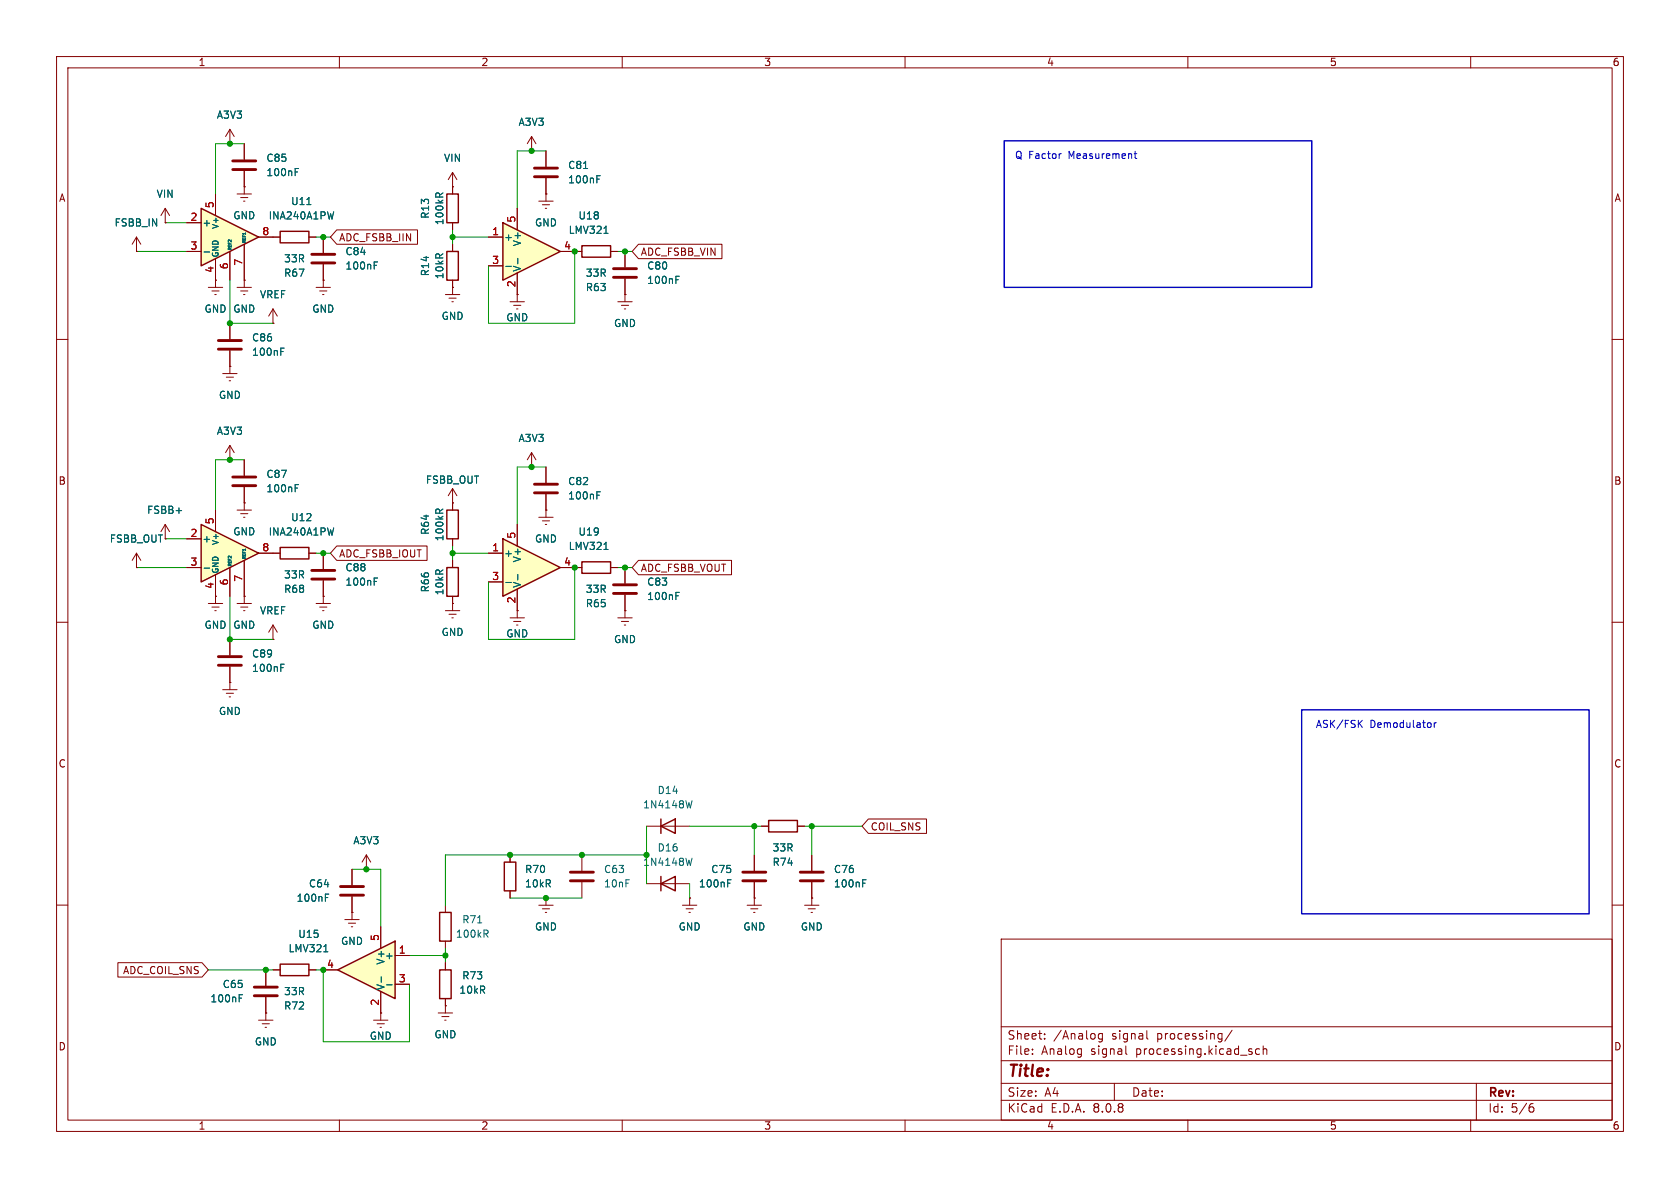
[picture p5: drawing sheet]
<svg xmlns="http://www.w3.org/2000/svg" width="297mm" height="210mm" viewBox="0 0 297 210" stroke-linecap="round" stroke-linejoin="round" font-family="sans-serif">
<g fill="none" stroke="#840000" stroke-width=".18">
<path d="M10 10h277v190h-277zM12 12h273v186h-273zM60 10v2M110 10v2M160 10v2M210 10v2M260 10v2M40.6 25.4h.1M40.6 22.9l-.7 1.2M40.6 22.9v2.5M40.6 22.9l.8 1.2M41.9 34.3h2.5"/>
<path d="M42.5 34.9h1.3M43.1 35.6h.2M43.2 33h.1M43.2 25.4v2.8M43.2 30.2v4.1M40.6 57.2v2.7M41.9 50.8h2.5M42.5 51.4h1.3M43.1 52.1h.2M43.2 49.5h.1M43.2 49.5v1.3M48.3 57.2h.1"/>
<path d="M48.3 54.6l-.8 1.3M48.3 54.6v2.6M48.3 54.6l.7 1.3M48.3 41.9h1.2M54.6 41.9h1.3M55.9 50.8h2.5M56.5 51.4h1.3M57 52.1h.3M57.1 49.5h.1M57.1 49.5v1.3M10 60h2M39.4 66h2.5"/>
<path d="M40 66.7h1.3M40.5 67.3h.3M40.6 64.8h.1M40.6 62v4M285 60h2M41.9 90.2h2.5M42.5 90.8h1.3M43.1 91.4h.2M43.2 88.9h.1M43.2 88.9v1.3M10 110h2M41.9 106.7h2.5"/>
<path d="M42.5 107.3h1.3M43.1 108h.2M43.2 105.4h.1M43.2 105.4v1.3M48.3 113h.1M48.3 110.5v2.5M48.3 110.5l-.8 1.3M48.3 110.5l.7 1.3M285 110h2M39.4 121.9h2.5M40 122.6h1.3M40.5 123.2h.3"/>
<path d="M40.6 120.7h.1M40.6 120.7v1.2M62.2 153.7v2.8M62.2 158.5v2.8M90.2 151.1v1.3M90.2 157.5v1.3M96.5 158.8h.1M96.5 158.8v1.2M10 160h2M47 179.1h.1M47 179.1v1.2M95.2 160h2.6"/>
<path d="M95.9 160.7h1.3M96.4 161.3h.2M177 166h108v32h-108zM285 160h2M45.7 180.3h2.6M46.4 181h1.2M46.9 181.6h.2M60 198v2M110 198v2M160 198v2M177 194.5h108M177 191.5h108"/>
<path d="M177 187.5h108M177 181.5h108M182.5 186.3v.1M182.5 185.5v.1M184.7 183.6v.1M184.7 182.8v.1M194.9 182.7v1.2l-.3 .3-.4-.1M194.9 182.8l-.4-.1-.3 .3v.4l.1 .2h.6M197 191.5v3M199 184.9v1.3l.2 .2M202.7 182.2v1.3l.3 .2M210 198v2"/>
<path d="M217.8 182.1l-1.3 2M222.7 185.5l-.5-.1-.2 .3v.4l.1 .2h.6M223.3 185.5l.2-.1 .4 .1 .1 .9M223.3 184.9v1.5M260 198v2M261 191.5v6.5M270.6 195.7h.4l.2 .3-.1 .5-.5 .1M271 195.1l-.4 .1"/>
</g>
<path d="M41.1 30h4.1M41.1 28.4h4.1M38.6 61.7h4.1M38.6 60.2h4.1M60.2 158.2h4.1M60.2 156.7h4.1" fill="none" stroke="#840000" stroke-width=".51"/>
<path d="M52.2 30.4h.4M52.2 29.8h.6M49.6 62.1h.5M49.6 61.5h.6M57.5 158.7h.4M57.5 158.1h.6" fill="none" stroke="#006464" stroke-width=".18"/>
<path d="M49.5 40.9h5.1v2h-5.1zM89.2 152.4h2v5.1h-2z" fill="none" stroke="#840000" stroke-width=".25"/>
<path d="M88.9 95.3l10.2 5-10.2 5.1z" fill="#ffffc2"/>
<path d="M88.9 95.3l10.2 5-10.2 5.1zM116.8 156.2l2.6-1.3v2.6zM116.8 154.9v2.6" fill="none" stroke="#840000" stroke-width=".25"/>
<path d="M86.4 97.8h2.5M91.4 92.7v3.8M86.4 102.9h2.5M91.4 104.1v3.9M99.1 100.3h2.5M114.3 156.2h7.6" fill="none" stroke="#840000" stroke-width=".18"/>
<path d="M106.8 97.1h.7M89.4 103h1M91.5 101.6v.9M122.3 151.7l-.3 1.3" fill="none" stroke="#006464" stroke-width=".18"/>
<path d="M35.6 36.8l10.1 5.1-10.1 5.1z" fill="#ffffc2"/>
<path d="M35.6 36.8l10.1 5.1-10.1 5.1zM79 100.3h2v5.1h-2zM49.5 170.4h5.1v2.1h-5.1z" fill="none" stroke="#840000" stroke-width=".25"/>
<g fill="none" stroke="#840000" stroke-width=".18">
<path d="M29.2 39.4h.1M29.2 36.8l-.8 1.3M29.2 36.8v2.6M29.2 36.8l.8 1.3M33 39.4h2.6M38.1 34.3v3.8M24.1 44.5h.1M24.1 41.9l-.7 1.3M24.1 41.9v2.6M24.1 41.9l.8 1.3M33 44.5h2.6M36.8 50.8h2.6"/>
<path d="M37.5 51.4h1.2M38 52.1h.2M38.1 49.5h.1M38.1 45.7v5.1M40.6 44.5v5M43.2 43.2v6.3M45.7 41.9h2.6M57.1 41.9v2.8M57.1 46.7v2.8M40.6 78.7v2.6M40.6 78.7l-.7 1.3M40.6 78.7l.8 1.3"/>
<path d="M24.1 97.8v2.5M24.1 97.8l-.7 1.3M24.1 97.8l.8 1.3M29.2 92.7v2.6M29.2 92.7l-.8 1.3M29.2 92.7l.8 1.3M40.6 81.3h.1M43.2 81.3v2.8M43.2 86.1v2.8M80 99.1v1.2M24.1 100.3h.1M40.6 113v2.8"/>
<path d="M40.6 117.9v2.8M78.7 108h2.6M79.4 108.6h1.2M79.9 109.2h.2M80 106.7h.1M80 105.4v2.6M90.2 109.2h2.5M90.8 109.9h1.3M91.3 110.5h.3M91.4 108h.1M91.4 108v1.2M109.2 109.2h2.6"/>
<path d="M109.9 109.9h1.2M110.4 110.5h.2M110.5 108h.1M110.5 108v1.2M64.8 153.7h.1M64.8 151.1l.7 1.3M64.8 151.1v2.6M64.8 151.1l-.8 1.3M102.9 151.1v2.8M102.9 156v2.8M121.9 158.8h.1M121.9 158.8v1.2"/>
<path d="M48.3 171.5h1.2M54.6 171.5h1.3M120.6 160h2.6M121.3 160.7h1.3M121.8 161.3h.2"/>
</g>
<g fill="none" stroke="#006464" stroke-width=".18">
<path d="M54.2 36.2h.8M59 37.4l-.3 1.3M36.1 44.5h1M40.4 42.9v.2h.5M40.4 43.4v.2h.5M40.4 43.9v.2h.5M40.4 42.5v.2M42.9 41.6v.3h.5M42.9 42.1v.2h.5M42.9 42.6v.2h.5M43.4 41.3l-.4 .1M66.2 46.9h.4"/>
<path d="M66.2 46.3h.6M31.1 90.3h1M52.2 86.3h.4M52.2 85.7h.6M49.6 118h.5M49.6 117.4h.6"/>
</g>
<path d="M55.1 46.5h4.1M55.1 45h4.1M41.1 85.9h4.1M41.1 84.3h4.1M38.6 117.6h4.1M38.6 116.1h4.1M100.8 155.7h4.1M100.8 154.2h4.1" fill="none" stroke="#840000" stroke-width=".51"/>
<path d="M35.6 92.7l10.1 5.1-10.1 5.1z" fill="#ffffc2"/>
<path d="M35.6 92.7l10.1 5.1-10.1 5.1zM49.5 96.8h5.1v2h-5.1zM102.9 99.3h5v2h-5zM77.7 161.3h2.1v5.1h-2.1zM77.7 171.5h2.1v5h-2.1z" fill="none" stroke="#840000" stroke-width=".25"/>
<g fill="none" stroke="#840000" stroke-width=".18">
<path d="M33 95.3h2.6M38.1 90.2v3.8M43.2 99.1v6.3M45.7 97.8h3.8M54.6 97.8h1.3M57.1 97.8v2.8M33 100.3h2.6M36.8 106.7h2.6M37.5 107.3h1.2M38 108h.2M38.1 105.4h.1M38.1 101.6v5.1"/>
<path d="M40.6 100.3v5.1M55.9 106.7h2.5M56.5 107.3h1.3M57 108h.3M57.1 105.4h.1M57.1 102.6v4.1M101.6 100.3h1.3M107.9 100.3h1.3M110.5 100.3v2.8M110.5 105.2v2.8M61 162.6h2.5M61.6 163.2h1.3"/>
<path d="M62.1 163.8h.3M62.2 161.3h.1M62.2 161.3v1.3M67.3 179.1h.1M67.3 179.1v1.2M77.5 179.1h2.5M78.1 179.7h1.3M78.7 177.8h.1M78.7 160v1.3M78.7 166.4v1.2M78.7 170.2v1.3M78.7 176.5v2.6"/>
<path d="M66 180.3h2.6M66.7 181h1.2M67.2 181.6h.2M78.6 180.3h.3"/>
</g>
<g fill="none" stroke="#006464" stroke-width=".18">
<path d="M40.4 98.8v.2h.5M40.4 99.2v.3h.5M40.4 99.7v.3h.5M40.4 98.4v.2M42.9 97.5v.2h.5M42.9 98v.2h.5M42.9 98.5v.2h.5M43.4 97.2h-.4M59 93.3l-.3 1.3M36.1 100.4h1M66.2 102.8h.4M66.2 102.2h.6"/>
<path d="M119.5 105.3h.4M119.5 104.7h.6M84.4 163.1h.8M85.9 165.1l.4 .6M86 164.4l.3 .3-.1 .3-.2 .1"/>
</g>
<path d="M55.1 102.4h4.1M55.1 100.8h4.1M108.5 104.9h4M108.5 103.4h4" fill="none" stroke="#840000" stroke-width=".51"/>
<path d="M59.7 171.5l10.1-5.1v10.1z" fill="#ffffc2"/>
<path d="M79 44.5h2v5h-2zM59.7 171.5l10.1-5.1v10.1z" fill="none" stroke="#840000" stroke-width=".25"/>
<g fill="none" stroke="#840000" stroke-width=".18">
<path d="M78.7 52.1h2.6M79.4 52.7h1.2M79.9 53.3h.2M80 50.8h.1M80 43.2v1.3M80 49.5v2.6M90.2 53.3h2.5M90.8 54h1.3M91.3 54.6h.3M91.4 52.1h.1M91.4 52.1v1.2M94 82.6h.1"/>
<path d="M94 80l-.8 1.3M94 80v2.6M94 80l.7 1.3M95.2 91.4h2.6M95.9 92.1h1.3M96.4 92.7h.2M96.5 90.2h.1M96.5 82.6v2.7M96.5 87.4v4M47 171.5v2.7M47 176.3v2.8M57.1 171.5h2.6"/>
<path d="M67.3 163.8v3.8M67.3 175.3v3.8M69.8 168.9h2.6M69.8 174h2.6"/>
</g>
<path d="M105.5 87.5h.4M105.5 86.9h.6M42.3 176.4h.4M42.3 175.8h.6M57.2 168.3h.8M67.4 172.7v.9M68.4 174.1h.9" fill="none" stroke="#006464" stroke-width=".18"/>
<path d="M94.5 87.1h4.1M94.5 85.6h4.1M45 176h4M45 174.5h4" fill="none" stroke="#840000" stroke-width=".51"/>
<path d="M88.9 39.4l10.2 5.1-10.2 5z" fill="#ffffc2"/>
<path d="M79 34.3h2v5.1h-2zM88.9 39.4l10.2 5.1-10.2 5zM102.9 43.4h5v2.1h-5zM79 90.2h2v5.1h-2zM116.8 146.1l2.6-1.3v2.5zM116.8 144.8v2.5M135.9 145h5.1v2.1h-5.1z" fill="none" stroke="#840000" stroke-width=".25"/>
<g fill="none" stroke="#840000" stroke-width=".18">
<path d="M29.2 39.4h.1M33 39.4h2.6M38.1 34.3v3.8M40.6 25.4h.1M43.2 33h.1M43.2 25.4v2.8M43.2 30.2v2.8M80 33h.1M80 30.5v3.8M80 39.4v1.2M80 30.5l-.8 1.3M80 30.5l.8 1.3"/>
<path d="M91.4 36.8v3.8M94 26.7h.1M94 24.1l-.8 1.3M94 24.1v2.6M94 24.1l.7 1.3M95.2 35.6h2.6M95.9 36.2h1.3M96.4 36.8h.2M96.5 34.3h.1M96.5 26.7v2.8M96.5 31.5v4.1M24.1 44.5h.1"/>
<path d="M33 44.5h2.6M38.1 49.5h.1M38.1 45.7v3.8M40.6 44.5v5M40.6 57.2v2.7M43.2 49.5h.1M43.2 43.2v6.3M45.7 41.9h3.8M48.3 57.2h.1M54.6 41.9h1.3M57.1 49.5h.1M57.1 41.9v2.8"/>
<path d="M57.1 46.7v2.8M59.5 40.6h14.3v2.6h-14.3l-1.1-1.3zM80 50.8h.1M80 43.2v1.3M80 49.5v1.3M86.4 41.9h2.5M86.4 47h2.5M91.4 52.1h.1M91.4 48.3v3.8M99.1 44.5h3.8M107.9 44.5h1.3M109.2 53.3h2.6"/>
<path d="M109.9 54h1.2M110.4 54.6h.2M110.5 52.1h.1M110.5 44.5v2.7M110.5 49.3v4M112.9 43.2h14.7v2.5h-14.7l-1.1-1.2zM40.6 64.8h.1M40.6 62v2.8M33 95.3h2.6M38.1 90.2v3.8M40.6 81.3h.1M43.2 88.9h.1"/>
<path d="M43.2 81.3v2.8M43.2 86.1v2.8M43.2 99.1v6.3M45.7 97.8h3.8M54.6 97.8h1.3M57.1 97.8v2.8M59.5 96.5h16v2.6h-16l-1.1-1.3zM80 88.9h.1M80 86.4v3.8M80 95.3v1.2M80 99.1v1.2M80 86.4l-.8 1.2"/>
<path d="M80 86.4l.8 1.2M86.4 97.8h2.5M91.4 92.7v3.8M94 82.6h.1M96.5 90.2h.1M96.5 82.6v2.7M96.5 87.4v2.8M112.9 99.1h16.4v2.5h-16.4l-1.1-1.3zM24.1 100.3h.1M33 100.3h2.6M38.1 105.4h.1M38.1 101.6v3.8"/>
<path d="M40.6 100.3v5.1M40.6 113v2.8M40.6 117.9v2.8M43.2 105.4h.1M48.3 113h.1M57.1 105.4h.1M57.1 102.6v2.8M80 106.7h.1M80 105.4v1.3M86.4 102.9h2.5M91.4 108h.1M91.4 104.1v3.9"/>
<path d="M99.1 100.3h3.8M107.9 100.3h1.3M110.5 108h.1M110.5 100.3v2.8M110.5 105.2v2.8M40.6 120.7h.1M62.2 153.7v2.8M62.2 158.5v2.8M64.8 153.7h.1M90.2 151.1v1.3M90.2 157.5v1.3M96.5 158.8h.1"/>
<path d="M114.3 146.1h7.6M121.9 158.8h.1M133.3 158.8h.1M133.3 151.1v2.8M133.3 156v4M134.6 146.1h1.3M141 146.1h1.2M143.5 158.8h.1M143.5 151.1v2.8M143.5 156v4M153.5 144.8h10.3v2.5h-10.3l-1.1-1.2zM20.8 170.2h14.9l1.1 1.3-1.1 1.2h-14.9z"/>
<path d="M47 179.1h.1M47 171.5v2.7M47 176.3v2.8M48.3 171.5h1.2M54.6 171.5h1.3M57.1 171.5h2.6M62.2 161.3h.1M67.3 179.1h.1M67.3 163.8v3.8M67.3 175.3v3.8M69.8 168.9h2.6M69.8 174h2.6"/>
<path d="M78.7 177.8h.1M78.7 170.2v1.3M78.7 176.5v1.3M132.1 160h2.5M132.7 160.7h1.3M133.2 161.3h.3M142.2 160h2.6M142.9 160.7h1.2M143.4 161.3h.2"/>
</g>
<g fill="none" stroke="#006464" stroke-width=".18">
<path d="M52.2 29.8h.6M52.2 30.4h.4M54.2 36.2h.8M59 37.4l-.3 1.3M77 34.4l.3-.3 .3 .1 .1 .2M78.3 34.1l-.6 .4M103.2 29.8h.7M105.5 31.7h.4M105.5 31.1h.6M36.1 44.5h1M40.4 42.9v.2h.5M40.4 43.4v.2h.5"/>
<path d="M40.4 43.9v.2h.5M40.4 42.5v.2M42.9 41.6v.3h.5M42.9 42.1v.2h.5M42.9 42.6v.2h.5M43.4 41.3l-.4 .1M66.2 46.9h.4M66.2 46.3h.6M89.4 47.1h1M91.5 45.7v.9M106.8 41.3h.7M119.5 49.4h.4"/>
<path d="M119.5 48.8h.6M49.6 62.1h.5M49.6 61.5h.6M31.1 90.3h1M40.4 98.8v.2h.5M40.4 99.2v.3h.5M40.4 98.4v.2M40.4 99.7v.3h.5M42.9 97.5v.2h.5M42.9 98v.2h.5M42.9 98.5v.2h.5M43.4 97.2h-.4"/>
<path d="M52.2 86.3h.4M52.2 85.7h.6M59 93.3l-.3 1.3M77 90.2l.3-.2h.3l.1 .2M78.3 90l-.6 .4M105.5 87.5h.4M105.5 86.9h.6M106.8 97.1h.7M36.1 100.4h1M49.6 118h.5M49.6 117.4h.6M66.2 102.8h.4"/>
<path d="M66.2 102.2h.6M89.4 103h1M91.5 101.6v.9M119.5 105.3h.4M119.5 104.7h.6M57.5 158.7h.4M57.5 158.1h.6M122.3 141.5l-.3 1.3M128.6 156.1h.5M128.6 155.5h.6M152.5 156.1h.4M152.5 155.5h.6"/>
<path d="M42.3 176.4h.4M42.3 175.8h.6M57.2 168.3h.8M67.4 172.7v.9M68.4 174.1h.9"/>
</g>
<path d="M94.5 31.2h4.1M94.5 29.7h4.1M108.5 49h4M108.5 47.5h4M131.3 155.7h4.1M131.3 154.2h4.1M141.5 155.7h4M141.5 154.2h4" fill="none" stroke="#840000" stroke-width=".51"/>
<path d="M187.6 27.2h-.2M200.5 27.2h.5M200.7 26.7v1.1l.3 .2M240.3 127.9l.6 .7M240.9 127.3l-.8 .8M252.9 127.8l.1 .2-.1 .5M253.6 127.8v.8M253.9 127.8l-.3 .2" fill="none" stroke="#0000c2" stroke-width=".18"/>
<path d="M177.5 24.9h54.4v25.9h-54.4zM230.1 125.5h50.8v36h-50.8z" fill="none" stroke="#0000c2" stroke-width=".25"/>
<g fill="none" stroke="#009600" stroke-width=".18">
<path d="M29.2 39.4h3.8M43.2 25.4h-5.1v8.9M96.5 26.7h-5.1v10.1M24.1 44.5h8.9M40.6 49.5v7.7h7.7M55.9 41.9h2.5M80 41.9h6.4M80 40.6v2.6M101.6 44.5v12.7h-15.2v-10.2M109.2 44.5h2.6M29.2 95.3h3.8M43.2 81.3h-5.1v8.9"/>
<path d="M55.9 97.8h2.5M80 97.8h6.4M80 96.5v2.6M96.5 82.6h-5.1v10.1M24.1 100.3h8.9M40.6 105.4v7.6h7.7M101.6 100.3v12.7h-15.2v-10.1M109.2 100.3h2.6M62.2 153.7h5.1v10.1M90.2 158.8h12.7M114.3 151.1h-35.6v8.9M114.3 146.1v10.1"/>
<path d="M121.9 156.2v2.6M121.9 146.1h12.7M133.3 146.1v5M142.2 146.1h10.2M143.5 146.1v5M36.8 171.5h11.5M55.9 171.5h1.2v12.7h15.3v-10.2M72.4 168.9h6.3M78.7 167.6v2.6"/>
</g>
<g fill="#009600" stroke="#009600" stroke-width=".18">
<circle cx="40.6" cy="25.4" r=".46"/>
<circle cx="40.6" cy="57.2" r=".46"/>
<circle cx="40.6" cy="113" r=".46"/>
<circle cx="57.1" cy="41.9" r=".46"/>
<circle cx="40.6" cy="81.3" r=".46"/>
<circle cx="96.5" cy="158.8" r=".46"/>
<circle cx="90.2" cy="151.1" r=".46"/>
<circle cx="101.6" cy="100.3" r=".46"/>
<circle cx="110.5" cy="100.3" r=".46"/>
<circle cx="64.8" cy="153.7" r=".46"/>
<circle cx="102.9" cy="151.1" r=".46"/>
<circle cx="57.1" cy="171.5" r=".46"/>
<circle cx="78.7" cy="168.9" r=".46"/>
<circle cx="47" cy="171.5" r=".46"/>
<circle cx="57.1" cy="97.8" r=".46"/>
<circle cx="94" cy="82.6" r=".46"/>
<circle cx="110.5" cy="44.5" r=".46"/>
<circle cx="101.6" cy="44.5" r=".46"/>
<circle cx="80" cy="97.8" r=".46"/>
<circle cx="94" cy="26.7" r=".46"/>
<circle cx="80" cy="41.9" r=".46"/>
<circle cx="114.3" cy="151.1" r=".46"/>
<circle cx="143.5" cy="146.1" r=".46"/>
<circle cx="133.3" cy="146.1" r=".46"/>
</g>
<text font-size="2.8" fill="#840000" x="178" y="190.9">Title:</text>
<g font-size="2.1" fill="#840000">
<text x="178" y="184">Sheet:</text>
<text x="186.2" y="184">/Analog</text>
<text x="196.6" y="184">signal</text>
<text x="204.7" y="184">processing/</text>
<text x="178" y="186.7">File:</text>
<text x="184.1" y="186.7">Analog</text>
<text x="192.9" y="186.7">signal</text>
<text x="201" y="186.7">processing.kicad_sch</text>
<text x="178" y="196.9">KiCad</text>
<text x="178" y="194.1">Size:</text>
<text x="184.7" y="194.1">A4</text>
<text x="185.7" y="196.9">E.D.A.</text>
<text x="193.3" y="196.9">8.0.8</text>
<text x="200" y="194.1">Date:</text>
<text x="263" y="194.3">Rev:</text>
<text x="263" y="196.9">Id:</text>
<text x="267.1" y="196.9">5/6</text>
</g>
<g font-size="1.8" fill="#840000">
<text x="35" y="11.9">1</text>
<text x="85" y="11.9">2</text>
<text x="135" y="11.9">3</text>
<text x="185" y="11.9">4</text>
<text x="235" y="11.9">5</text>
<text x="285" y="11.9">6</text>
<text x="10.3" y="35.9">A</text>
<text x="285.3" y="35.9">A</text>
<text x="59.8" y="42.9">ADC_FSBB_IIN</text>
<text x="113.2" y="45.4">ADC_FSBB_VIN</text>
<text x="10.3" y="85.9">B</text>
<text x="285.3" y="85.9">B</text>
<text x="59.8" y="98.7">ADC_FSBB_IOUT</text>
<text x="113.2" y="101.3">ADC_FSBB_VOUT</text>
<text x="10.3" y="135.9">C</text>
<text x="285.3" y="135.9">C</text>
<text x="153.8" y="147">COIL_SNS</text>
<text x="21.7" y="172.4">ADC_COIL_SNS</text>
<text x="10.3" y="185.9">D</text>
<text x="285.3" y="185.9">D</text>
<text x="35" y="199.9">1</text>
<text x="85" y="199.9">2</text>
<text x="135" y="199.9">3</text>
<text x="185" y="199.9">4</text>
<text x="235" y="199.9">5</text>
<text x="285" y="199.9">6</text>
</g>
<g font-size="1.8" fill="#006464">
<text x="38.2" y="21.2">A3V3</text>
<text x="91.6" y="22.5">A3V3</text>
<text x="47" y="28.8">C85</text>
<text x="78.4" y="28.8">VIN</text>
<text x="27.6" y="35.2">VIN</text>
<text x="47" y="31.3">100nF</text>
<text x="100.3" y="32.6">100nF</text>
<text x="100.3" y="30.1">C81</text>
<text x="20.2" y="40.2">FSBB_IN</text>
<text x="35.7" y="40.2">+</text>
<text x="41.1" y="39">GND</text>
<text x="47.4" y="39">INA240A1PW</text>
<text x="51.4" y="36.5">U11</text>
<text x="76" y="38.8" transform="rotate(-90 76 38.8)">R13</text>
<text x="78.6" y="39.9" transform="rotate(-90 78.6 39.9)">100kR</text>
<text x="94.5" y="40.2">GND</text>
<text x="100.4" y="41.5">LMV321</text>
<text x="102.2" y="39">U18</text>
<text x="50.1" y="46.6">33R</text>
<text x="61" y="47.9">100nF</text>
<text x="61" y="45.3">C84</text>
<text x="89" y="42.8">+</text>
<text x="92.3" y="43.6" transform="rotate(-90 92.3 43.6)">V+</text>
<text x="114.3" y="47.9">C80</text>
<text x="45.9" y="52.9">VREF</text>
<text x="50.1" y="49.1">R67</text>
<text x="76" y="48.9" transform="rotate(-90 76 48.9)">R14</text>
<text x="78.6" y="49.5" transform="rotate(-90 78.6 49.5)">10kR</text>
<text x="92.3" y="48.1" transform="rotate(-90 92.3 48.1)">V-</text>
<text x="103.5" y="51.7">R63</text>
<text x="103.5" y="49.1">33R</text>
<text x="114.3" y="50.4">100nF</text>
<text x="36.1" y="55.5">GND</text>
<text x="41.1" y="55.5">GND</text>
<text x="55.1" y="55.5">GND</text>
<text x="78" y="56.7">GND</text>
<text x="89.4" y="57">GND</text>
<text x="108.5" y="58">GND</text>
<text x="44.5" y="63.1">100nF</text>
<text x="44.5" y="60.6">C86</text>
<text x="38.6" y="70.7">GND</text>
<text x="38.2" y="77.1">A3V3</text>
<text x="91.6" y="78.3">A3V3</text>
<text x="47" y="87.2">100nF</text>
<text x="47" y="84.7">C87</text>
<text x="75.2" y="85.7">FSBB_OUT</text>
<text x="100.3" y="88.5">100nF</text>
<text x="100.3" y="86">C82</text>
<text x="25.9" y="91">FSBB+</text>
<text x="41.1" y="94.8">GND</text>
<text x="47.4" y="94.9">INA240A1PW</text>
<text x="51.4" y="92.3">U12</text>
<text x="76" y="94.7" transform="rotate(-90 76 94.7)">R64</text>
<text x="78.6" y="95.8" transform="rotate(-90 78.6 95.8)">100kR</text>
<text x="102.2" y="94.9">U19</text>
<text x="19.3" y="96.1">FSBB_OUT</text>
<text x="35.7" y="96.1">+</text>
<text x="61" y="101.2">C88</text>
<text x="89" y="98.7">+</text>
<text x="92.3" y="99.5" transform="rotate(-90 92.3 99.5)">V+</text>
<text x="94.5" y="96.1">GND</text>
<text x="100.4" y="97.4">LMV321</text>
<text x="50.1" y="105">R68</text>
<text x="50.1" y="102.5">33R</text>
<text x="61" y="103.7">100nF</text>
<text x="76" y="104.8" transform="rotate(-90 76 104.8)">R66</text>
<text x="78.6" y="105.3" transform="rotate(-90 78.6 105.3)">10kR</text>
<text x="92.3" y="104" transform="rotate(-90 92.3 104)">V-</text>
<text x="103.5" y="107.5">R65</text>
<text x="103.5" y="105">33R</text>
<text x="114.3" y="106.3">100nF</text>
<text x="114.3" y="103.7">C83</text>
<text x="36.1" y="111.4">GND</text>
<text x="41.1" y="111.4">GND</text>
<text x="45.9" y="108.8">VREF</text>
<text x="55.1" y="111.4">GND</text>
<text x="78" y="112.6">GND</text>
<text x="89.4" y="112.9">GND</text>
<text x="108.5" y="113.9">GND</text>
<text x="44.5" y="119">100nF</text>
<text x="44.5" y="116.4">C89</text>
<text x="38.6" y="126.6">GND</text>
<text x="113.6" y="143.1">1N4148W</text>
<text x="116.2" y="140.6">D14</text>
<text x="62.4" y="149.5">A3V3</text>
<text x="92.7" y="154.5">R70</text>
<text x="106.7" y="154.5">C63</text>
<text x="113.6" y="153.3">1N4148W</text>
<text x="116.2" y="150.7">D16</text>
<text x="125.6" y="154.5">C75</text>
<text x="136.5" y="153.3">R74</text>
<text x="136.5" y="150.7">33R</text>
<text x="147.3" y="154.5">C76</text>
<text x="52.3" y="159.6">100nF</text>
<text x="54.5" y="157.1">C64</text>
<text x="92.7" y="157.1">10kR</text>
<text x="106.7" y="157.1">10nF</text>
<text x="123.5" y="157.1">100nF</text>
<text x="147.3" y="157.1">100nF</text>
<text x="52.6" y="166">U15</text>
<text x="60.2" y="167.2">GND</text>
<text x="80.5" y="166">100kR</text>
<text x="81.6" y="163.4">R71</text>
<text x="94.5" y="164.7">GND</text>
<text x="119.9" y="164.7">GND</text>
<text x="131.3" y="164.7">GND</text>
<text x="141.5" y="164.7">GND</text>
<text x="50.9" y="168.5">LMV321</text>
<text x="67.9" y="169.8">+</text>
<text x="68.2" y="170.6" transform="rotate(-90 68.2 170.6)">V+</text>
<text x="81.6" y="173.3">R73</text>
<text x="37.1" y="177.4">100nF</text>
<text x="39.3" y="174.9">C65</text>
<text x="50.1" y="178.7">R72</text>
<text x="50.1" y="176.1">33R</text>
<text x="68.2" y="175.1" transform="rotate(-90 68.2 175.1)">V-</text>
<text x="81.1" y="175.9">10kR</text>
<text x="45" y="185">GND</text>
<text x="65.3" y="184">GND</text>
<text x="76.7" y="183.7">GND</text>
</g>
<g font-size="1.8" fill="#0000c2">
<text x="179.3" y="28.3">Q Factor</text>
<text x="189" y="28.3">Measurement</text>
<text x="232.5" y="128.9">ASK/FSK</text>
<text x="242.2" y="128.9">Demodulator</text>
</g>
<g font-size="1.8" fill="#a90000">
<text x="33.6" y="39.1">2</text>
<text x="37.8" y="36.9" transform="rotate(-90 37.8 36.9)">5</text>
<text x="46.3" y="41.7">8</text>
<text x="86.9" y="41.7">1</text>
<text x="91.2" y="39.4" transform="rotate(-90 91.2 39.4)">5</text>
<text x="33.6" y="44.2">3</text>
<text x="40.4" y="47.7" transform="rotate(-90 40.4 47.7)">6</text>
<text x="42.9" y="47.1" transform="rotate(-90 42.9 47.1)">7</text>
<text x="86.9" y="46.7">3</text>
<text x="99.6" y="44.2">4</text>
<text x="37.8" y="48.3" transform="rotate(-90 37.8 48.3)">4</text>
<text x="91.2" y="50.9" transform="rotate(-90 91.2 50.9)">2</text>
<text x="33.6" y="95">2</text>
<text x="37.8" y="92.8" transform="rotate(-90 37.8 92.8)">5</text>
<text x="91.2" y="95.3" transform="rotate(-90 91.2 95.3)">5</text>
<text x="33.6" y="100.1">3</text>
<text x="46.3" y="97.5">8</text>
<text x="86.9" y="97.5">1</text>
<text x="99.6" y="100.1">4</text>
<text x="37.8" y="104.2" transform="rotate(-90 37.8 104.2)">4</text>
<text x="40.4" y="103.6" transform="rotate(-90 40.4 103.6)">6</text>
<text x="42.9" y="102.9" transform="rotate(-90 42.9 102.9)">7</text>
<text x="86.9" y="102.6">3</text>
<text x="91.2" y="106.8" transform="rotate(-90 91.2 106.8)">2</text>
<text x="67.1" y="166.4" transform="rotate(-90 67.1 166.4)">5</text>
<text x="57.7" y="171.2">4</text>
<text x="70.4" y="168.7">1</text>
<text x="70.4" y="173.7">3</text>
<text x="67.1" y="177.9" transform="rotate(-90 67.1 177.9)">2</text>
</g>
<g font-size="1.4" fill="#006464">
<text x="38.8" y="40.6" transform="rotate(-90 38.8 40.6)">V+</text>
<text x="38.8" y="45.6" transform="rotate(-90 38.8 45.6)">GND</text>
<text x="38.8" y="101.5" transform="rotate(-90 38.8 101.5)">GND</text>
<text x="38.8" y="96.5" transform="rotate(-90 38.8 96.5)">V+</text>
</g>
<g font-size=".7" fill="#006464">
<text x="41.1" y="44.3" transform="rotate(-90 41.1 44.3)">REF2</text>
<text x="43.7" y="43.1" transform="rotate(-90 43.7 43.1)">REF1</text>
<text x="41.1" y="100.2" transform="rotate(-90 41.1 100.2)">REF2</text>
<text x="43.7" y="98.9" transform="rotate(-90 43.7 98.9)">REF1</text>
</g>
</svg>
